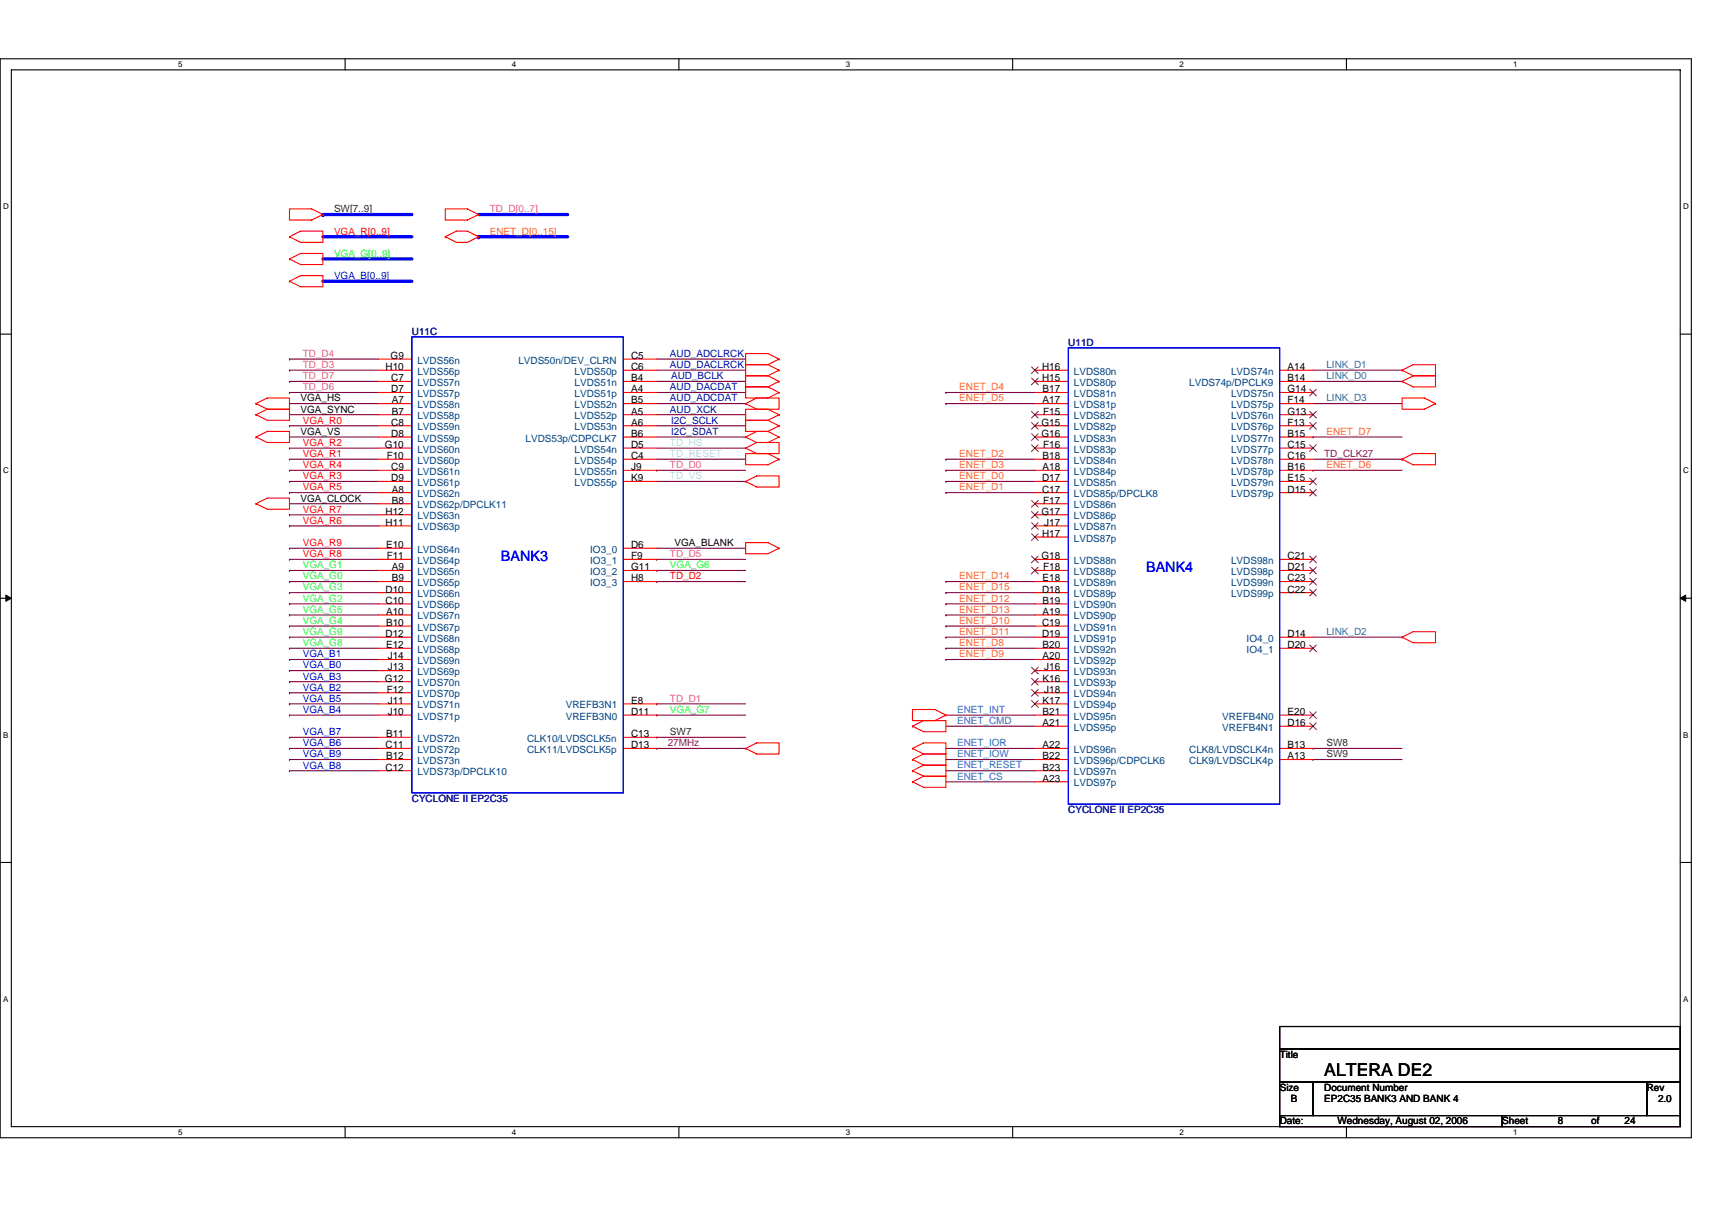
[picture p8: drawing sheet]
<svg xmlns="http://www.w3.org/2000/svg" width="297mm" height="210mm" viewBox="0 0 297 210" stroke-linecap="round" stroke-linejoin="round" font-family="sans-serif">
<path d="M0 10.2h293.5v187.2h-293.5zM2 12.1h289.5v183.4h-289.5z" fill="none" stroke="#000" stroke-width=".19"/>
<g fill="#fff">
<path d="M30.9 10.4h.8v1.6h-.8z"/>
<path d="M30.9 195.7h.8v1.6h-.8z"/>
</g>
<path d="M59.9 10.2v1.9M59.9 195.5v1.9" fill="none" stroke="#000" stroke-width=".19"/>
<g fill="#fff">
<path d="M88.8 10.4h.8v1.6h-.8z"/>
<path d="M88.8 195.7h.8v1.6h-.8z"/>
</g>
<path d="M117.8 10.2v1.9M117.8 195.5v1.9" fill="none" stroke="#000" stroke-width=".19"/>
<g fill="#fff">
<path d="M146.7 10.4h.8v1.6h-.8z"/>
<path d="M146.7 195.7h.8v1.6h-.8z"/>
</g>
<path d="M175.7 10.2v1.9M175.7 195.5v1.9" fill="none" stroke="#000" stroke-width=".19"/>
<g fill="#fff">
<path d="M204.7 10.4h.7v1.6h-.7z"/>
<path d="M204.7 195.7h.7v1.6h-.7z"/>
</g>
<path d="M233.6 10.2v1.9M233.6 195.5v1.9" fill="none" stroke="#000" stroke-width=".19"/>
<g fill="#fff">
<path d="M262.6 10.4h.7v1.6h-.7z"/>
<path d="M262.6 195.7h.7v1.6h-.7z"/>
<path d="M.5 35.1h1v1.5h-1z"/>
<path d="M292 35.1h1v1.5h-1z"/>
<path d="M.5 80.9h1v1.5h-1z"/>
<path d="M292 80.9h1v1.5h-1z"/>
</g>
<path d="M0 58h2M291.5 58h2" fill="none" stroke="#000" stroke-width=".19"/>
<g fill="#fff">
<path d="M.5 126.7h.9v1.6h-.9z"/>
<path d="M292 126.7h.9v1.6h-.9z"/>
</g>
<path d="M0 103.8h2M291.5 103.8h2" fill="none" stroke="#000" stroke-width=".19"/>
<path d="M1 103.3l1 .5-1 .6zM291.5 103.8l1-.5v1.1z" fill="#000" stroke="#000" stroke-width=".17"/>
<g fill="#fff">
<path d="M.5 172.6h.9v1.5h-.9z"/>
<path d="M292 172.6h.9v1.5h-.9z"/>
</g>
<path d="M0 149.7h2M291.5 149.7h2M222 178.1h69.5v3.9h-69.5zM222 182h69.5v5.8h-69.5zM222 187.8h5.8v5.8h-5.8zM222 193.6h38.6v1.9h-38.6zM227.8 187.8h57.9v5.8h-57.9zM260.6 193.6h30.9v1.9h-30.9zM285.7 187.8h5.8v5.8h-5.8z" fill="none" stroke="#000" stroke-width=".19"/>
<g fill="none" stroke="#800040" stroke-width=".19">
<path d="M50.2 66.2h.1M50.2 68.1h.1M50.2 64.2h.1M50.2 62.3h.1M50.2 75.8h15.5M50.2 70h15.5M50.2 72h15.5M50.2 73.9h.1M50.2 79.7h.1M50.2 77.8h.1M50.2 66.2h15.5M50.2 68.1h15.5"/>
<path d="M50.2 64.2h15.5M50.2 62.3h15.5M50.2 73.9h15.5M50.2 79.7h15.5M50.2 77.8h15.5M113.9 64.2h15.5M113.9 72h15.5M113.9 70h15.5M113.9 79.7h15.5M113.9 77.8h15.5M113.9 68.1h15.5M113.9 66.2h15.5"/>
<path d="M113.9 75.8h15.5M113.9 73.9h15.5M113.9 62.3h15.5M164.1 79.7h.1M164.1 68.1h.1M164.1 70h.1M164.1 68.1h15.5M164.1 79.7h15.5M164.1 70h15.5M227.8 75.8h.1M227.8 66.2h15.5M227.8 64.2h15.5"/>
<path d="M227.8 70h15.5M227.8 79.7h15.5M227.8 75.8h15.5M243.3 79.7h.1M50.2 91.3h.1M50.2 85.5h.1M50.2 89.3h.1M50.2 97.1h.1M50.2 87.4h15.5M50.2 95.1h.1M50.2 99h.1M50.2 81.6h.1"/>
<path d="M50.2 83.5h.1M50.2 97.1h15.5M50.2 81.6h15.5M50.2 91.3h15.5M50.2 85.5h15.5M50.2 99h15.5M50.2 89.3h15.5M50.2 95.1h15.5M50.2 83.5h15.5M113.9 97.1h.1M113.9 83.5h15.5M113.9 81.6h.1"/>
<path d="M113.9 99h.1M113.9 95.1h15.5M113.9 97.1h15.5M113.9 81.6h15.5M113.9 99h15.5M164.1 83.5h.1M164.1 85.5h.1M164.1 81.6h.1M164.1 81.6h15.5M164.1 85.5h15.5M164.1 83.5h15.5M227.8 81.6h.1"/>
<path d="M227.8 81.6h15.5M50.2 102.8h.1M50.2 104.8h.1M50.2 106.7h.1M50.2 110.6h.1M50.2 118.3h.1M50.2 114.4h.1M50.2 108.6h.1M50.2 100.9h.1M50.2 112.5h.1M50.2 116.4h.1M50.2 100.9h15.5"/>
<path d="M50.2 102.8h15.5M50.2 104.8h15.5M50.2 106.7h15.5M50.2 110.6h15.5M50.2 118.3h15.5M50.2 114.4h15.5M50.2 108.6h15.5M50.2 112.5h15.5M50.2 116.4h15.5M113.9 100.9h.1M113.9 100.9h15.5M164.1 112.5h.1"/>
<path d="M164.1 114.4h.1M164.1 108.6h.1M164.1 110.6h.1M164.1 104.8h.1M164.1 106.7h.1M164.1 100.9h.1M164.1 102.8h.1M164.1 100.9h15.5M164.1 102.8h15.5M164.1 104.8h15.5M164.1 106.7h15.5M164.1 110.6h15.5"/>
<path d="M164.1 114.4h15.5M164.1 108.6h15.5M164.1 112.5h15.5M227.8 110.6h15.5M50.2 124.1h.1M50.2 129.9h.1M50.2 122.2h.1M50.2 128h.1M50.2 133.8h.1M50.2 120.2h.1M50.2 131.8h.1M50.2 129.9h15.5"/>
<path d="M50.2 128h15.5M50.2 122.2h15.5M50.2 124.1h15.5M50.2 133.8h15.5M50.2 120.2h15.5M50.2 131.8h15.5M113.9 129.9h.1M113.9 128h.1M113.9 122.2h.1M113.9 124.1h.1M113.9 129.9h15.5M113.9 128h15.5"/>
<path d="M113.9 122.2h15.5M113.9 124.1h15.5M164.1 135.7h15.5M164.1 126h15.5M164.1 133.8h15.5M164.1 129.9h15.5M164.1 131.8h15.5M164.1 124.1h15.5M227.8 131.8h.1M227.8 129.9h.1M227.8 129.9h15.5M227.8 131.8h15.5"/>
</g>
<path d="M56 37.2h.1M56 37.2h15.5M83 37.2h15.5M56 48.8h15.5M56 41.1h15.5M56 44.9h15.5M83 41.1h.1M83 41.1h15.5" fill="none" stroke="#00f" stroke-width=".57"/>
<g fill="none" stroke="#f00" stroke-width=".19">
<path d="M50.2 36.3h3.9l1.9 .9-1.9 1h-3.9zM56 37.2h.1M77.3 36.3h3.8l1.9 .9-1.9 1h-3.8zM83 37.2h.1M50.2 48.8l2-1h3.8v2h-3.8zM50.2 48.8h.1M50.2 41.1l2-1h3.8v2h-3.8zM50.2 41.1h.1M50.2 44.9l2-.9h3.8v1.9h-3.8zM50.2 44.9h.1M77.3 41.1l1.9-1h1.9l1.9 1M77.3 41.1h.1"/>
<path d="M77.3 41.1l1.9 1h1.9l1.9-1M83 41.1h.1M44.4 72h.1M44.4 75.8l2-.9h3.8v1.9h-3.8zM44.4 75.8h.1M44.4 70l2-.9h3.8v1.9h-3.8M44.4 70h.1M44.4 70l2 1M46.4 71h3.8v1.9h-3.8l-2-.9M46.4 71l-2 1M65.7 66.2h5.8M65.7 64.2h5.8"/>
<path d="M65.7 70h5.8M65.7 68.1h5.8M65.7 73.9h5.8M65.7 72h5.8M65.7 77.8h5.8M65.7 79.7h5.8M65.7 75.8h5.8M65.7 62.3h5.8M108.1 66.2h5.8M108.1 64.2h5.8M108.1 70h5.8M108.1 68.1h5.8"/>
<path d="M108.1 73.9h5.8M108.1 72h5.8M108.1 77.8h5.8M108.1 79.7h5.8M108.1 75.8h5.8M108.1 62.3h5.8M129.4 78.7h3.8l2 1-2 1h-3.8zM129.4 77.8h.1M129.4 70l1.9-.9h3.9v1.9h-3.9zM129.4 70h.1M129.4 75.8h.1M129.4 75.8l1.9 1"/>
<path d="M131.3 76.8h3.9v1.9h-3.9l-1.9-.9M131.3 76.8l-1.9 1M133.2 65.2h-3.8v1.9h3.8M133.2 67.1h-3.8v2h3.8l2-1M133.2 74.9h-1.9l-1.9 .9M133.2 72.9h-3.8v2h3.8M133.2 63.3h-3.8v1.9h3.8M133.2 65.2l2 1M133.2 67.1l2 1M133.2 74.9l2 .9M133.2 72.9l2 1M133.2 63.3l2 .9"/>
<path d="M135.2 79.7h.1M135.2 72l-2-1h-3.8v1.9h3.8M135.2 72h.1M135.2 66.2h.1M135.2 68.1h.1M135.2 62.3l-2-.9h-3.8v1.9h3.8M135.2 62.3h.1M135.2 75.8l-2 1h-1.9M135.2 75.8h.1M135.2 73.9h.1M135.2 64.2h.1M135.2 72l-2 .9"/>
<path d="M135.2 66.2l-2 .9M135.2 62.3l-2 1M135.2 73.9l-2 1M135.2 64.2l-2 1M179.6 66.2h5.8M179.6 64.2h5.8M179.6 70h5.8M179.6 68.1h5.8M179.6 73.9h5.8M179.6 72h5.8M179.6 77.8h5.8M179.6 79.7h5.8"/>
<path d="M179.6 75.8h5.8M222 66.2h5.8M222 64.2h5.8M222 70h5.8M222 68.1h5.8M222 73.9h5.8M222 72h5.8M222 77.8h5.8M222 79.7h5.8M222 75.8h5.8M243.3 69.1h3.8l2 .9-2 1h-3.8zM243.3 66.2h.1"/>
<path d="M243.3 64.2l1.9-.9h3.9v1.9h-3.9M243.3 64.2h.1M243.3 79.7l1.9-1h3.9v2h-3.9zM243.3 79.7h.1M243.3 64.2l1.9 1M245.2 65.2h3.9v1.9h-3.9l-1.9-.9M245.2 65.2l-1.9 1M249.1 70h.1M44.4 87.4l2-1h3.8v2h-3.8zM44.4 87.4h.1M65.7 81.6h5.8M65.7 85.5h5.8"/>
<path d="M65.7 83.5h5.8M65.7 89.3h5.8M65.7 87.4h5.8M65.7 91.3h5.8M65.7 99h5.8M65.7 97.1h5.8M65.7 95.1h5.8M108.1 81.6h5.8M108.1 83.5h5.8M108.1 99h5.8M108.1 97.1h5.8M108.1 95.1h5.8"/>
<path d="M129.4 94.2h3.8l2 .9-2 1h-3.8zM129.4 83.5l1.9-.9h3.9v1.9h-3.9zM129.4 83.5h.1M135.2 95.1h.1M179.6 81.6h5.8M179.6 85.5h5.8M179.6 83.5h5.8M179.6 89.3h5.8M179.6 87.4h5.8M179.6 93.2h5.8M179.6 91.3h5.8M179.6 99h5.8"/>
<path d="M179.6 97.1h5.8M222 81.6h5.8M222 85.5h5.8M222 83.5h5.8M222 99h5.8M222 97.1h5.8M65.7 110.6h5.8M65.7 102.8h5.8M65.7 100.9h5.8M65.7 106.7h5.8M65.7 104.8h5.8M65.7 108.6h5.8"/>
<path d="M65.7 114.4h5.8M65.7 112.5h5.8M65.7 118.3h5.8M65.7 116.4h5.8M108.1 100.9h5.8M179.6 110.6h5.8M179.6 102.8h5.8M179.6 100.9h5.8M179.6 106.7h5.8M179.6 104.8h5.8M179.6 108.6h5.8M179.6 114.4h5.8"/>
<path d="M179.6 112.5h5.8M179.6 118.3h5.8M179.6 116.4h5.8M222 110.6h5.8M222 102.8h5.8M222 100.9h5.8M222 112.5h5.8M243.3 110.6l1.9-1h3.9v1.9h-3.9zM243.3 110.6h.1M65.7 131.8h5.8M65.7 129.9h5.8M65.7 124.1h5.8"/>
<path d="M65.7 122.2h5.8M65.7 120.2h5.8M65.7 133.8h5.8M65.7 128h5.8M108.1 129.9h5.8M108.1 124.1h5.8M108.1 122.2h5.8M108.1 128h5.8M129.4 129.9l1.9-1h3.9v2h-3.9zM129.4 129.9h.1M158.3 131.8h.1M158.3 129.9l1.9-1h3.9v2h-3.9"/>
<path d="M158.3 129.9h.1M158.3 126l1.9-.9h3.9v1.9h-3.9zM158.3 126h.1M158.3 135.7h.1M158.3 133.8h.1M158.3 123.1h3.9l1.9 1-1.9 1h-3.9zM158.3 131.8l1.9 1M158.3 129.9l1.9 1M158.3 133.8l1.9 .9M160.2 130.9h3.9v1.9h-3.9M160.2 134.7h3.9v1.9h-3.9l-1.9-.9M160.2 132.8h3.9v1.9h-3.9"/>
<path d="M160.2 130.9l-1.9 .9M160.2 134.7l-1.9 1M160.2 132.8l-1.9 1M164.1 124.1h.1M179.6 131.8h5.8M179.6 129.9h5.8M179.6 126h5.8M179.6 124.1h5.8M179.6 122.2h5.8M179.6 120.2h5.8M179.6 135.7h5.8M179.6 133.8h5.8"/>
<path d="M222 131.8h5.8M222 129.9h5.8M222 126h5.8M222 124.1h5.8"/>
</g>
<g fill="none" stroke="#804000" stroke-width=".17">
<path d="M179 65.6l1.1 1.2M179 63.7l1.1 1.1M179 73.3l1.1 1.2M179 71.4l1.1 1.2M179 77.2l1.1 1.2M179 75.3l1.1 1.1M180.1 65.6l-1.1 1.2M180.1 63.7l-1.1 1.1M180.1 73.3l-1.1 1.2M180.1 71.4l-1.1 1.2M180.1 77.2l-1.1 1.2M180.1 75.3l-1.1 1.1"/>
<path d="M227.2 67.5l1.2 1.2M227.2 73.3l1.2 1.2M227.2 71.4l1.2 1.2M227.2 77.2l1.2 1.2M228.4 67.5l-1.2 1.2M228.4 73.3l-1.2 1.2M228.4 71.4l-1.2 1.2M228.4 77.2l-1.2 1.2M179 88.8l1.1 1.1M179 86.8l1.1 1.2M179 92.6l1.1 1.2M179 90.7l1.1 1.2"/>
<path d="M179 98.4l1.1 1.2M179 96.5l1.1 1.2M180.1 88.8l-1.1 1.1M180.1 86.8l-1.1 1.2M180.1 92.6l-1.1 1.2M180.1 90.7l-1.1 1.2M180.1 98.4l-1.1 1.2M180.1 96.5l-1.1 1.2M227.2 84.9l1.2 1.2M227.2 83l1.2 1.1M227.2 98.4l1.2 1.2M227.2 96.5l1.2 1.2"/>
<path d="M228.4 84.9l-1.2 1.2M228.4 83l-1.2 1.1M228.4 98.4l-1.2 1.2M228.4 96.5l-1.2 1.2M179 117.7l1.1 1.2M179 115.8l1.1 1.2M179 119.7l1.1 1.1M180.1 119.7l-1.1 1.1M180.1 117.7l-1.1 1.2M180.1 115.8l-1.1 1.2M227.2 111.9l1.2 1.2M227.2 102.3l1.2 1.1"/>
<path d="M227.2 100.4l1.2 1.1M228.4 111.9l-1.2 1.2M228.4 102.3l-1.2 1.1M228.4 100.4l-1.2 1.1M179 121.6l1.1 1.1M180.1 121.6l-1.1 1.1M227.2 125.5l1.2 1.1M227.2 123.5l1.2 1.2M228.4 125.5l-1.2 1.1M228.4 123.5l-1.2 1.2"/>
</g>
<path d="M71.5 58.5h36.6v79.1h-36.6zM185.4 60.4h36.6v79.1h-36.6z" fill="none" stroke="#00f" stroke-width=".19"/>
<text font-size="3.1" x="229.8" y="186.7">ALTERA DE2</text>
<g font-size="2.5" fill="#00f">
<text x="86.9" y="97.4">BANK3</text>
<text x="198.9" y="99.3">BANK4</text>
</g>
<g font-size="1.7" fill="#f00">
<text x="58" y="40.7">VGA_R[0..9]</text>
<text x="52.5" y="73.5">VGA_R0</text>
<text x="52.5" y="77.4">VGA_R2</text>
<text x="52.5" y="79.3">VGA_R1</text>
<text x="52.5" y="81.2">VGA_R4</text>
<text x="52.5" y="83.2">VGA_R3</text>
<text x="52.5" y="85.1">VGA_R5</text>
<text x="52.5" y="89">VGA_R7</text>
<text x="52.5" y="90.9">VGA_R6</text>
<text x="52.5" y="94.8">VGA_R9</text>
<text x="52.5" y="96.7">VGA_R8</text>
<text x="116.2" y="100.5">TD_D2</text>
</g>
<g font-size="1.7" fill="#008000">
<text x="58" y="36.8">SW[7..9]</text>
<text x="116.2" y="127.6">SW7</text>
<text x="230.1" y="131.4">SW9</text>
<text x="230.1" y="129.5">SW8</text>
</g>
<g font-size="1.7" fill="#f0f">
<text x="85" y="36.8">TD_D[0..7]</text>
<text x="52.5" y="65.8">TD_D7</text>
<text x="52.5" y="63.9">TD_D3</text>
<text x="52.5" y="61.9">TD_D4</text>
<text x="52.5" y="67.7">TD_D6</text>
<text x="116.2" y="81.2">TD_D0</text>
<text x="116.2" y="96.7">TD_D5</text>
<text x="116.2" y="121.8">TD_D1</text>
</g>
<g font-size="1.7" fill="#ff8000">
<text x="85" y="40.7">ENET_D[0..15]</text>
<text x="166.4" y="67.7">ENET_D4</text>
<text x="166.4" y="69.7">ENET_D5</text>
<text x="230.1" y="75.5">ENET_D7</text>
<text x="166.4" y="83.2">ENET_D0</text>
<text x="166.4" y="79.3">ENET_D2</text>
<text x="166.4" y="81.2">ENET_D3</text>
<text x="230.1" y="81.2">ENET_D6</text>
<text x="166.4" y="85.1">ENET_D1</text>
<text x="166.4" y="100.5">ENET_D14</text>
<text x="166.4" y="104.4">ENET_D12</text>
<text x="166.4" y="106.3">ENET_D13</text>
<text x="166.4" y="102.5">ENET_D15</text>
<text x="166.4" y="112.1">ENET_D8</text>
<text x="166.4" y="108.3">ENET_D10</text>
<text x="166.4" y="110.2">ENET_D11</text>
<text x="166.4" y="114.1">ENET_D9</text>
</g>
<g font-size="1.7" fill="#0f0">
<text x="58" y="44.6">VGA_G[0..9]</text>
<text x="52.5" y="100.5">VGA_G0</text>
<text x="52.5" y="98.6">VGA_G1</text>
<text x="116.2" y="98.6">VGA_G6</text>
<text x="52.5" y="102.5">VGA_G3</text>
<text x="52.5" y="104.4">VGA_G2</text>
<text x="52.5" y="106.3">VGA_G5</text>
<text x="52.5" y="110.2">VGA_G9</text>
<text x="52.5" y="108.3">VGA_G4</text>
<text x="52.5" y="112.1">VGA_G8</text>
<text x="116.2" y="123.7">VGA_G7</text>
</g>
<g font-size="1.7" fill="#00f">
<text x="58" y="48.4">VGA_B[0..9]</text>
<text x="52.5" y="117.9">VGA_B3</text>
<text x="52.5" y="114.1">VGA_B1</text>
<text x="52.5" y="119.8">VGA_B2</text>
<text x="52.5" y="116">VGA_B0</text>
<text x="52.5" y="123.7">VGA_B4</text>
<text x="52.5" y="121.8">VGA_B5</text>
<text x="52.5" y="129.5">VGA_B6</text>
<text x="52.5" y="127.6">VGA_B7</text>
<text x="52.5" y="131.4">VGA_B9</text>
<text x="52.5" y="133.4">VGA_B8</text>
</g>
<g font-size="1.7" fill="#000080">
<text x="71.5" y="58.1">U11C</text>
<text x="185.4" y="60">U11D</text>
<text x="71.5" y="139.1">CYCLONE II EP2C35</text>
<text x="185.4" y="141.1">CYCLONE II EP2C35</text>
</g>
<g font-size="1.7">
<text x="66.9" y="64.2">H10</text>
<text x="67.8" y="62.3">G9</text>
<text x="109.5" y="62.3">C5</text>
<text x="109.5" y="64.2">C6</text>
<text x="180.8" y="64.2">H16</text>
<text x="223.4" y="64.2">A14</text>
<text x="52.2" y="71.6">VGA_SYNC</text>
<text x="52.2" y="69.7">VGA_HS</text>
<text x="67.9" y="68.1">D7</text>
<text x="67.9" y="66.2">C7</text>
<text x="68" y="71.9">B7</text>
<text x="68" y="70">A7</text>
<text x="109.5" y="68.1">A4</text>
<text x="109.5" y="66.2">B4</text>
<text x="109.5" y="71.9">A5</text>
<text x="109.5" y="70">B5</text>
<text x="180.8" y="66.2">H15</text>
<text x="180.9" y="70">A17</text>
<text x="180.9" y="68.1">B17</text>
<text x="181" y="71.9">F15</text>
<text x="223.4" y="70">F14</text>
<text x="223.4" y="68.1">G14</text>
<text x="223.4" y="71.9">G13</text>
<text x="223.4" y="66.2">B14</text>
<text x="52.2" y="75.4">VGA_VS</text>
<text x="66.8" y="77.7">G10</text>
<text x="67.9" y="75.8">D8</text>
<text x="67.9" y="73.9">C8</text>
<text x="109.5" y="75.8">B6</text>
<text x="109.5" y="73.9">A6</text>
<text x="109.5" y="77.7">D5</text>
<text x="180.7" y="73.9">G15</text>
<text x="180.7" y="75.8">G16</text>
<text x="181" y="77.7">F16</text>
<text x="223.4" y="73.9">F13</text>
<text x="223.4" y="77.7">C15</text>
<text x="223.4" y="75.8">B15</text>
<text x="67.1" y="79.7">F10</text>
<text x="67.9" y="83.5">D9</text>
<text x="67.9" y="81.6">C9</text>
<text x="109.5" y="79.7">C4</text>
<text x="109.5" y="83.5">K9</text>
<text x="109.5" y="81.6">J9</text>
<text x="180.8" y="83.5">D17</text>
<text x="180.9" y="81.6">A18</text>
<text x="180.9" y="79.7">B18</text>
<text x="223.4" y="81.6">B16</text>
<text x="223.4" y="79.7">C16</text>
<text x="223.4" y="83.5">E15</text>
<text x="52.2" y="87">VGA_CLOCK</text>
<text x="66.9" y="89.3">H12</text>
<text x="68" y="87.4">B8</text>
<text x="68" y="85.5">A8</text>
<text x="180.7" y="89.3">G17</text>
<text x="180.8" y="85.5">C17</text>
<text x="181" y="87.4">F17</text>
<text x="223.4" y="85.5">D15</text>
<text x="66.9" y="91.2">H11</text>
<text x="67" y="95.1">E10</text>
<text x="109.5" y="95.1">D6</text>
<text x="117" y="94.7">VGA_BLANK</text>
<text x="180.8" y="93.2">H17</text>
<text x="181.2" y="91.2">J17</text>
<text x="67.1" y="97">F11</text>
<text x="68" y="100.9">B9</text>
<text x="68" y="99">A9</text>
<text x="109.5" y="100.9">H8</text>
<text x="109.5" y="97">F9</text>
<text x="109.5" y="99">G11</text>
<text x="180.7" y="97">G18</text>
<text x="180.9" y="100.9">E18</text>
<text x="181" y="99">F18</text>
<text x="223.4" y="99">D21</text>
<text x="223.4" y="97">C21</text>
<text x="223.4" y="100.9">C23</text>
<text x="66.9" y="104.8">C10</text>
<text x="66.9" y="102.8">D10</text>
<text x="67" y="106.7">A10</text>
<text x="180.8" y="102.8">D18</text>
<text x="180.9" y="106.7">A19</text>
<text x="180.9" y="104.8">B19</text>
<text x="223.4" y="102.8">C22</text>
<text x="66.9" y="110.6">D12</text>
<text x="67" y="108.6">B10</text>
<text x="67" y="112.5">E12</text>
<text x="180.8" y="110.6">D19</text>
<text x="180.8" y="108.6">C19</text>
<text x="180.9" y="112.5">B20</text>
<text x="223.4" y="110.6">D14</text>
<text x="223.4" y="112.5">D20</text>
<text x="66.8" y="118.3">G12</text>
<text x="67.3" y="114.4">J14</text>
<text x="67.3" y="116.4">J13</text>
<text x="180.9" y="114.4">A20</text>
<text x="180.9" y="118.3">K16</text>
<text x="181.2" y="116.4">J16</text>
<text x="67.1" y="120.2">F12</text>
<text x="67.3" y="124.1">J10</text>
<text x="67.3" y="122.1">J11</text>
<text x="109.5" y="122.1">E8</text>
<text x="109.5" y="124.1">D11</text>
<text x="180.9" y="122.1">K17</text>
<text x="180.9" y="124.1">B21</text>
<text x="181.2" y="120.2">J18</text>
<text x="223.4" y="124.1">E20</text>
<text x="66.9" y="129.9">C11</text>
<text x="67" y="127.9">B11</text>
<text x="67" y="131.8">B12</text>
<text x="109.5" y="129.9">D13</text>
<text x="109.5" y="127.9">C13</text>
<text x="180.9" y="126">A21</text>
<text x="180.9" y="131.8">B22</text>
<text x="180.9" y="129.9">A22</text>
<text x="223.4" y="131.8">A13</text>
<text x="223.4" y="129.9">B13</text>
<text x="223.4" y="126">D16</text>
<text x="66.9" y="133.7">C12</text>
<text x="180.9" y="135.7">A23</text>
<text x="180.9" y="133.7">B23</text>
<text x="222" y="183.6">Title</text>
<text x="222" y="189.3">Size</text>
<text x="224" y="191.3">B</text>
<text x="229.8" y="189.3">Document Number</text>
<text x="229.8" y="191.3">EP2C35 BANK3 AND BANK 4</text>
<text x="285.7" y="189.3">Rev</text>
<text x="287.7" y="191.3">2.0</text>
<text x="222" y="195.1">Date:</text>
<text x="232.1" y="195.1">Wednesday, August 02, 2006</text>
<text x="260.6" y="195.1">Sheet</text>
<text x="270.3" y="195.1">8</text>
<text x="276.1" y="195.1">of</text>
<text x="281.9" y="195.1">24</text>
</g>
<g font-size="1.7" fill="#004080">
<text x="72.4" y="65">LVDS56p</text>
<text x="72.4" y="63.1">LVDS56n</text>
<text x="89.9" y="63.1">LVDS50n/DEV_CLRN</text>
<text x="99.7" y="65">LVDS50p</text>
<text x="186.3" y="65">LVDS80n</text>
<text x="213.6" y="65">LVDS74n</text>
<text x="72.4" y="68.9">LVDS57p</text>
<text x="72.4" y="67">LVDS57n</text>
<text x="72.4" y="70.8">LVDS58n</text>
<text x="99.7" y="68.9">LVDS51p</text>
<text x="99.7" y="67">LVDS51n</text>
<text x="99.7" y="70.8">LVDS52n</text>
<text x="186.3" y="67">LVDS80p</text>
<text x="186.3" y="70.8">LVDS81p</text>
<text x="186.3" y="68.9">LVDS81n</text>
<text x="206.3" y="67">LVDS74p/DPCLK9</text>
<text x="213.6" y="70.8">LVDS75p</text>
<text x="213.6" y="68.9">LVDS75n</text>
<text x="72.4" y="72.7">LVDS58p</text>
<text x="72.4" y="76.6">LVDS59p</text>
<text x="72.4" y="74.7">LVDS59n</text>
<text x="91.2" y="76.6">LVDS53p/CDPCLK7</text>
<text x="99.7" y="72.7">LVDS52p</text>
<text x="99.7" y="74.7">LVDS53n</text>
<text x="186.3" y="74.7">LVDS82p</text>
<text x="186.3" y="72.7">LVDS82n</text>
<text x="186.3" y="76.6">LVDS83n</text>
<text x="213.6" y="74.7">LVDS76p</text>
<text x="213.6" y="72.7">LVDS76n</text>
<text x="213.6" y="76.6">LVDS77n</text>
<text x="72.4" y="80.5">LVDS60p</text>
<text x="72.4" y="78.5">LVDS60n</text>
<text x="72.4" y="82.4">LVDS61n</text>
<text x="99.7" y="80.5">LVDS54p</text>
<text x="99.7" y="78.5">LVDS54n</text>
<text x="99.7" y="82.4">LVDS55n</text>
<text x="186.3" y="78.5">LVDS83p</text>
<text x="186.3" y="82.4">LVDS84p</text>
<text x="186.3" y="80.5">LVDS84n</text>
<text x="213.6" y="82.4">LVDS78p</text>
<text x="213.6" y="78.5">LVDS77p</text>
<text x="213.6" y="80.5">LVDS78n</text>
<text x="72.4" y="84.3">LVDS61p</text>
<text x="72.4" y="88.2">LVDS62p/DPCLK11</text>
<text x="72.4" y="86.3">LVDS62n</text>
<text x="99.7" y="84.3">LVDS55p</text>
<text x="186.3" y="86.3">LVDS85p/DPCLK8</text>
<text x="186.3" y="84.3">LVDS85n</text>
<text x="186.3" y="88.2">LVDS86n</text>
<text x="213.6" y="86.3">LVDS79p</text>
<text x="213.6" y="84.3">LVDS79n</text>
<text x="72.4" y="92.1">LVDS63p</text>
<text x="72.4" y="90.1">LVDS63n</text>
<text x="72.4" y="95.9">LVDS64n</text>
<text x="102.4" y="95.9">IO3_0</text>
<text x="186.3" y="90.1">LVDS86p</text>
<text x="186.3" y="94">LVDS87p</text>
<text x="186.3" y="92.1">LVDS87n</text>
<text x="72.4" y="97.9">LVDS64p</text>
<text x="72.4" y="101.7">LVDS65p</text>
<text x="72.4" y="99.8">LVDS65n</text>
<text x="102.4" y="101.7">IO3_3</text>
<text x="102.4" y="97.9">IO3_1</text>
<text x="102.4" y="99.8">IO3_2</text>
<text x="186.3" y="99.8">LVDS88p</text>
<text x="186.3" y="97.9">LVDS88n</text>
<text x="186.3" y="101.7">LVDS89n</text>
<text x="213.6" y="99.8">LVDS98p</text>
<text x="213.6" y="97.9">LVDS98n</text>
<text x="213.6" y="101.7">LVDS99n</text>
<text x="72.4" y="105.6">LVDS66p</text>
<text x="72.4" y="103.6">LVDS66n</text>
<text x="72.4" y="107.5">LVDS67n</text>
<text x="186.3" y="103.6">LVDS89p</text>
<text x="186.3" y="107.5">LVDS90p</text>
<text x="186.3" y="105.6">LVDS90n</text>
<text x="213.6" y="103.6">LVDS99p</text>
<text x="72.4" y="109.4">LVDS67p</text>
<text x="72.4" y="113.3">LVDS68p</text>
<text x="72.4" y="111.4">LVDS68n</text>
<text x="186.3" y="111.4">LVDS91p</text>
<text x="186.3" y="109.4">LVDS91n</text>
<text x="186.3" y="113.3">LVDS92n</text>
<text x="216.3" y="111.4">IO4_0</text>
<text x="216.3" y="113.3">IO4_1</text>
<text x="72.4" y="115.2">LVDS69n</text>
<text x="72.4" y="117.2">LVDS69p</text>
<text x="72.4" y="119.1">LVDS70n</text>
<text x="186.3" y="115.2">LVDS92p</text>
<text x="186.3" y="119.1">LVDS93p</text>
<text x="186.3" y="117.2">LVDS93n</text>
<text x="72.4" y="121">LVDS70p</text>
<text x="72.4" y="124.9">LVDS71p</text>
<text x="72.4" y="122.9">LVDS71n</text>
<text x="98.2" y="122.9">VREFB3N1</text>
<text x="98.2" y="124.9">VREFB3N0</text>
<text x="186.3" y="122.9">LVDS94p</text>
<text x="186.3" y="121">LVDS94n</text>
<text x="186.3" y="124.9">LVDS95n</text>
<text x="212.1" y="124.9">VREFB4N0</text>
<text x="72.4" y="130.7">LVDS72p</text>
<text x="72.4" y="128.7">LVDS72n</text>
<text x="91.5" y="130.7">CLK11/LVDSCLK5p</text>
<text x="91.5" y="128.7">CLK10/LVDSCLK5n</text>
<text x="186.3" y="126.8">LVDS95p</text>
<text x="186.3" y="130.7">LVDS96n</text>
<text x="206.3" y="130.7">CLK8/LVDSCLK4n</text>
<text x="212.1" y="126.8">VREFB4N1</text>
<text x="72.4" y="134.5">LVDS73p/DPCLK10</text>
<text x="72.4" y="132.6">LVDS73n</text>
<text x="186.3" y="132.6">LVDS96p/CDPCLK6</text>
<text x="186.3" y="136.5">LVDS97p</text>
<text x="186.3" y="134.5">LVDS97n</text>
<text x="206.3" y="132.6">CLK9/LVDSCLK4p</text>
</g>
<g font-size="1.7" fill="#0000a0">
<text x="116.2" y="61.9">AUD_ADCLRCK</text>
<text x="116.2" y="63.9">AUD_DACLRCK</text>
<text x="116.4" y="65.8">AUD_BCLK</text>
<text x="116.2" y="71.6">AUD_XCK</text>
<text x="116.2" y="67.7">AUD_DACDAT</text>
<text x="116.2" y="69.7">AUD_ADCDAT</text>
<text x="116.4" y="75.4">I2C_SDAT</text>
<text x="116.4" y="73.5">I2C_SCLK</text>
</g>
<g font-size="1.7" fill="#408080">
<text x="230.1" y="65.8">LINK_D0</text>
<text x="230.1" y="63.9">LINK_D1</text>
<text x="230.1" y="69.7">LINK_D3</text>
<text x="230.1" y="110.2">LINK_D2</text>
</g>
<g font-size="1.7" fill="#80ffff">
<text x="116.2" y="77.4">TD_HS</text>
<text x="116.2" y="79.3">TD_RESET</text>
<text x="116.2" y="83.2">TD_VS</text>
</g>
<g font-size="1.7" fill="#800080">
<text x="229.8" y="79.3">TD_CLK27</text>
<text x="115.9" y="129.5">27MHz</text>
</g>
<g font-size="1.7" fill="#0080ff">
<text x="166" y="125.6">ENET_CMD</text>
<text x="166" y="123.7">ENET_INT</text>
<text x="166" y="131.4">ENET_IOW</text>
<text x="166" y="129.5">ENET_IOR</text>
<text x="166" y="135.3">ENET_CS</text>
<text x="166" y="133.3">ENET_RESET</text>
</g>
<g font-size="1.4">
<text x="30.9" y="11.7">5</text>
<text x="88.8" y="11.7">4</text>
<text x="146.7" y="11.7">3</text>
<text x="204.7" y="11.7">2</text>
<text x="262.6" y="11.7">1</text>
<text x=".5" y="36.3">D</text>
<text x="292" y="36.3">D</text>
<text x=".5" y="82.1">C</text>
<text x="292" y="82.1">C</text>
<text x=".5" y="128">B</text>
<text x="292" y="128">B</text>
<text x=".5" y="173.8">A</text>
<text x="292" y="173.8">A</text>
<text x="30.9" y="197">5</text>
<text x="88.8" y="197">4</text>
<text x="146.7" y="197">3</text>
<text x="204.7" y="197">2</text>
<text x="262.6" y="197">1</text>
</g>
</svg>
